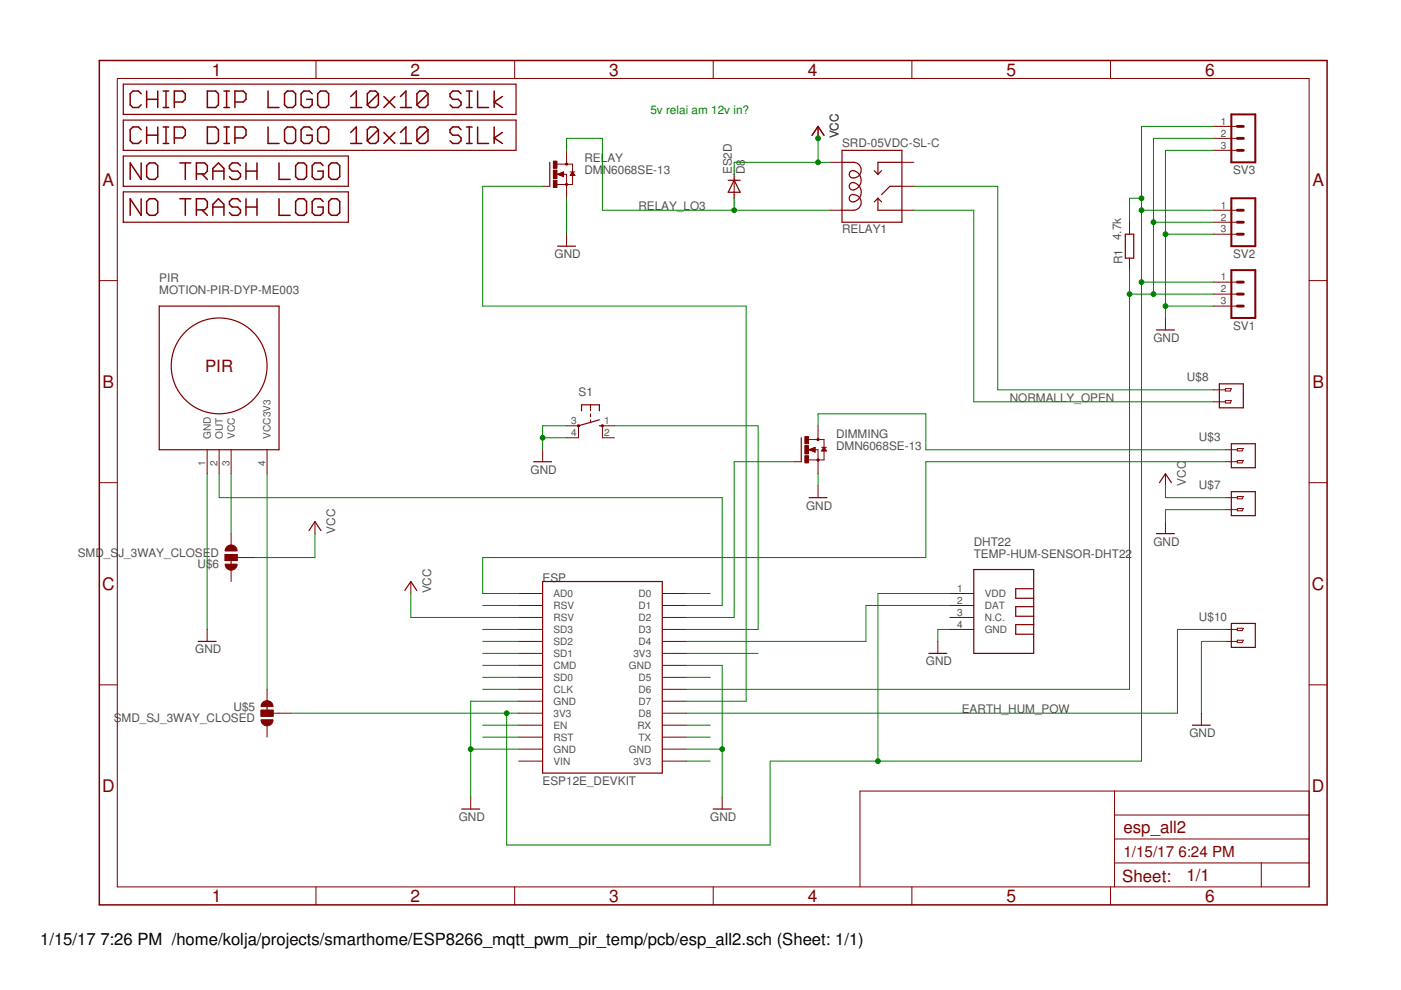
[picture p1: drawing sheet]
<svg xmlns="http://www.w3.org/2000/svg" width="297mm" height="210mm" viewBox="0 0 297 210" stroke-linecap="round" stroke-linejoin="round" font-family="sans-serif">
<g fill="none" stroke="#800000" stroke-width=".21">
<path d="M24.9 16.6h252.7v171.4h-252.7zM67 12.8v3.8M109.1 12.8v3.8M151.2 12.8v3.8M193.3 12.8v3.8M235.5 12.8v3.8M26.1 39.5h.3M26.1 31.9h.3M26.1 24.3h.3M115 39.5h1.6M118 37h2.1v5M118.1 34.8h3.3v1.6"/>
<path d="M118.3 37h1.2M118.4 36.9h1.1M118.6 37.1h.9M118.7 36.7h.8M118.9 37.2h.6M119.1 36.6h.4M119.2 37.3h.3M119.4 36.5h.1M119.5 37.5h.1M119.5 36.4l-1.3 .6 1.3 .5M119.5 36.4v1.1M120.1 31.9v2.9"/>
<path d="M120.9 36.4h1M120.9 37.1h.9M121 37h.7M121.1 36.9h.5M121.2 36.7h.4M121.3 36.6h.2M121.4 37.1v2h-3.3M121.4 36.4l.5 .8h-1zM155.7 37v5M173.4 26.8v2.5M176 34.4h2.5M191.2 34.4h2.6"/>
<path d="M191.2 39.5h2.6M257.3 26.8h5M257.3 29.3h5M257.3 31.9h5M21.1 59.5h3.8M26.1 47.1h.3M120.1 49.7v2.5M176 44.6h2.5M191.2 44.6h2.6M239.5 47.1v2.6M239.5 54.7v2.6M257.3 44.6h5"/>
<path d="M257.3 59.8h5M257.3 47.1h5M257.3 49.7h5M277.6 59.5h3.8M247.1 67.4v2.6M257.3 62.4h5M257.3 64.9h5M43.9 95.4v5M46.5 95.4v5M49 95.4v5M56.6 95.4v5M115 95.4v2.5"/>
<path d="M120.1 90.3h2.6v2.5h-2.6M125.2 85.8v1.3M125.2 87.7v.7M125.2 89v.6M130.3 90.3h-2.6v2.5h2.6M168.4 97.9h1.5M171.3 95.4h2.1v5M171.4 93.2h3.3v1.6M171.5 95.4l1.3-.6v1.1zM171.8 95.5h1M171.9 95.2h.9M172.1 95.6h.7"/>
<path d="M172.1 95.1h.7M172.4 95.7h.4M172.4 95h.4M172.7 95.8h.1M172.8 94.9h.1M173.4 90.3v2.9M174.2 94.8h1M174.2 95.6h1M174.3 95.5h.8M174.4 95.4h.6M174.5 95.2h.5M174.5 95.1h.4"/>
<path d="M174.6 95h.2M174.7 94.9h.1M174.7 94.8l.5 .8h-1zM174.7 95.5v2h-3.3M257.3 82.7h2.5M257.3 85.2h2.5M259.8 82.4h1.3l-.3 .5h-1zM259.8 84.9h1.3l-.3 .5h-1zM259.8 95.4h2.5M259.8 97.9h2.5M262.3 95.1h1.3l-.2 .5h-1.1zM262.3 97.6h1.3l-.2 .5h-1.1z"/>
<path d="M21.1 102.3h3.8M47.7 117.6h2.6v1.3h-2.6zM49 113.1v2.6M50.3 118.2h3.8M66.8 110.6v2.5M173.4 103v2.5M247.1 100.4v2.6M247.1 110.6v2.5M259.8 105.5h2.5M259.8 108.1h2.5M262.3 105.3h1.3l-.2 .5h-1.1zM262.3 107.8h1.3l-.2 .5h-1.1z"/>
<path d="M277.6 102.3h3.8M43.9 133.5v2.5M49 120.8v2.5M87.1 123.3v2.5M110 125.8h5M110 128.4h5M110 130.9h5M110 133.5h5M110 136h5M110 138.5h5M140.4 125.8h5.1M140.4 128.4h5.1"/>
<path d="M140.4 130.9h5.1M140.4 133.5h5.1M140.4 136h5.1M140.4 138.5h5.1M198.8 136v2.5M201.4 125.8h5.1M201.4 128.4h5.1M201.4 130.9h5.1M201.4 133.5h5.1M259.8 133.5h2.5M259.8 136h2.5M262.3 133.2h1.3l-.2 .5h-1.1z"/>
<path d="M262.3 135.7h1.3l-.2 .5h-1.1zM21.1 145.2h3.8M55.4 150.6h2.5v1.2h-2.5zM56.6 146.2v2.5M56.6 153.8v2.5M57.9 151.2h3.8M110 141.1h5M110 143.6h5M110 146.2h5M110 148.7h5M110 151.2h5M110 153.8h5"/>
<path d="M110 156.3h5M110 158.8h5M140.4 141.1h5.1M140.4 143.6h5.1M140.4 146.2h5.1M140.4 148.7h5.1M140.4 151.2h5.1M140.4 153.8h5.1M140.4 156.3h5.1M140.4 158.8h5.1M254.7 151.2v2.6M277.6 145.2h3.8"/>
<path d="M99.8 169v2.5M110 161.4h5M140.4 161.4h5.1M153.1 169v2.5M236.3 167.7v20.3M236.3 177.9h41.3M236.3 172.8h41.3M277.6 167.7h-95.3v20.3M67 188v3.9M109.1 188v3.9M151.2 188v3.9M193.3 188v3.9"/>
<path d="M235.5 188v3.9M236.3 183h41.3M267.4 183v5"/>
</g>
<g fill="none" stroke="#800000" stroke-width=".32">
<path d="M21.1 12.8h260.3v179.1h-260.3zM29.9 19.9l-.5-.6h-1.2l-.6 .6v2.3l.6 .6h1.2l.5-.6M31.1 19.3v3.5M33.4 19.3v3.5M34.6 19.3h1.2M35.2 19.3v3.5M44 19.3h1.7l.6 .6v2.3l-.6 .6h-1.7zM47.5 19.3h1.1M48 19.3v3.5M56.8 19.3v3.5h2.4M60.3 19.9l.6-.6h1.2l.6 .6v2.3l-.6 .6h-1.2l-.6-.6zM66.2 19.9l-.6-.6h-1.2l-.6 .6v2.3l.6 .6h1.2l.6-.6v-1.1h-1.2"/>
<path d="M67.4 19.9l.5-.6h1.2l.6 .6v2.3l-.6 .6h-1.2l-.5-.6zM80.2 19.9l-.6-.6h-1.1l-.6 .6v2.3M80.2 19.9v2.3l-.6 .6h-1.1l-.6-.6M80.2 19.9l-2.3 2.3M90.7 19.9l-.6-.6h-1.1l-.6 .6v2.3M90.7 19.9v2.3l-.6 .6h-1.1l-.6-.6M90.7 19.9l-2.3 2.3M97.7 19.9l-.5-.6h-1.2l-.6 .6v.6l.6 .6h1.2l.5 .5v.6l-.5 .6h-1.2l-.6-.6M98.9 19.3h1.2M99.5 19.3v3.5M101.3 19.3v3.5h2.3M104.8 19.3v3.5"/>
<path d="M29.9 27.5l-.5-.6h-1.2l-.6 .6v2.3l.6 .6h1.2l.5-.6M29.9 34.5v3.5l-2.3-3.5v3.5M31.1 26.9v3.5M31.1 35.1l.6-.6h1.2l.5 .6v2.4l-.5 .5h-1.2l-.6-.5zM31.1 21.1h2.3M31.1 28.7h2.3M33.4 26.9v3.5M34.6 22.8h1.2M34.6 26.9h1.2M34.6 30.4h1.2M35.2 26.9v3.5M37 21.6h1.7l.6-.5v-1.2l-.6-.6h-1.7v3.5"/>
<path d="M37 29.3h1.7l.6-.6v-1.2l-.6-.6h-1.7v3.5M38.1 34.5h2.3M39.3 34.5v3.5M41.6 36.9h1.8l.6-.6v-1.2l-.6-.6h-1.8v3.5M42.8 36.9l1.2 1.1M44 26.9h1.7l.6 .6v2.3l-.6 .6h-1.7zM45.1 38v-2.3l1.2-1.2 1.2 1.2v2.3M45.1 36.3h2.4M47.5 22.8h1.1M47.5 26.9h1.1M47.5 30.4h1.1M48 26.9v3.5"/>
<path d="M49.8 21.6h1.8l.6-.5v-1.2l-.6-.6h-1.8v3.5M49.8 29.3h1.8l.6-.6v-1.2l-.6-.6h-1.8v3.5M51 35.1l-.6-.6h-1.2l-.6 .6v.6l.6 .6h1.2l.6 .6v.6l-.6 .5h-1.2l-.6-.5M52.2 34.5v3.5M52.2 36.3h2.3M54.5 34.5v3.5M56.8 26.9v3.5h2.4M59.2 34.5v3.5h2.3M60.3 27.5l.6-.6h1.2l.6 .6v2.3l-.6 .6h-1.2l-.6-.6zM62.7 35.1l.6-.6h1.1l.6 .6v2.4l-.6 .5h-1.1l-.6-.5zM66.2 27.5l-.6-.6h-1.2l-.6 .6v2.3l.6 .6h1.2l.6-.6v-1.1h-1.2M67.4 27.5l.5-.6h1.2l.6 .6v2.3l-.6 .6h-1.2l-.5-.6z"/>
<path d="M68.5 35.1l-.6-.6h-1.1l-.6 .6v2.4l.6 .5h1.1l.6-.5v-1.2h-1.1M69.7 35.1l.6-.6h1.1l.6 .6v2.4l-.6 .5h-1.1l-.6-.5zM74.4 22.8h2.3M74.4 20.5l1.1-1.2v3.5M74.4 28.1l1.1-1.2v3.5M74.4 30.4h2.3M80.2 27.5l-.6-.6h-1.1l-.6 .6v2.3M80.2 27.5v2.3l-.6 .6h-1.1l-.6-.6M80.2 27.5l-2.3 2.3M81.4 20.5l2.3 2.3M81.4 28.1l2.3 2.3M83.7 20.5l-2.3 2.3"/>
<path d="M83.7 28.1l-2.3 2.3M84.9 22.8h2.3M84.9 20.5l1.2-1.2v3.5M84.9 28.1l1.2-1.2v3.5M84.9 30.4h2.3M90.7 27.5l-.6-.6h-1.1l-.6 .6v2.3M90.7 27.5v2.3l-.6 .6h-1.1l-.6-.6M90.7 27.5l-2.3 2.3M97.7 27.5l-.5-.6h-1.2l-.6 .6v.6l.6 .6h1.2l.5 .6v.5l-.5 .6h-1.2l-.6-.6M98.9 22.8h1.2M98.9 26.9h1.2M98.9 30.4h1.2"/>
<path d="M99.5 26.9v3.5M101.3 26.9v3.5h2.3M104.8 26.9v3.5M106.5 20.5l-1.7 1.1 1.7 1.2M106.5 28.1l-1.7 1.2 1.7 1.1M29.9 42.1v3.6l-2.3-3.6v3.6M31.7 42.1h1.2l.5 .6v2.4l-.5 .6h-1.2l-.6-.6v-2.4zM38.1 42.1h2.3M39.3 42.1v3.6M41.6 44.5h1.8l.6-.6v-1.2l-.6-.6h-1.8v3.6M42.8 44.5l1.2 1.2M45.1 45.7v-2.4l1.2-1.2 1.2 1.2v2.4"/>
<path d="M45.1 43.9h2.4M51 42.7l-.6-.6h-1.2l-.6 .6v.6l.6 .6h1.2l.6 .6v.6l-.6 .6h-1.2l-.6-.6M52.2 42.1v3.6M52.2 43.9h2.3M54.5 42.1v3.6M59.2 42.1v3.6h2.3M63.3 42.1h1.1l.6 .6v2.4l-.6 .6h-1.1l-.6-.6v-2.4zM68.5 42.7l-.6-.6h-1.1l-.6 .6v2.4l.6 .6h1.1l.6-.6v-1.2h-1.1M70.3 42.1h1.1l.6 .6v2.4l-.6 .6h-1.1l-.6-.6v-2.4z"/>
</g>
<g fill="none" stroke="#800000" stroke-width=".25">
<path d="M26.1 17.8h83.3v6.5h-83.3zM26.1 25.5h83.3v6.4h-83.3zM26.1 33.1h47.8v6.4h-47.8zM116.6 34.4v5.1M154.4 38.2h2.5M155.7 38.2l1.2 2.6h-2.5zM172.2 28.7l1.2-1.9 1.3 1.9M178.5 34.4h2.6a1.64 1.64 0 0 1 1.5 2 1.64 1.64 0 0 1-2.2 1.2 .82 .82 0 0 1-.2-1.2 .82 .82 0 0 1 1.2-.1 2.05 2.05 0 0 1 1.1 2.3 2.05 2.05 0 0 1-1.9 1.6 .82 .82 0 0 1-.4-1.2 .82 .82 0 0 1 1.2-.1 2.05 2.05 0 0 1 1.2 2.3 2.05 2.05 0 0 1-2 1.6 .84 .84 0 0 1-.4-1.2 .84 .84 0 0 1 1.2-.3 1.66 1.66 0 0 1 1.2 1.8 1.66 1.66 0 0 1-1.5 1.5h-2.6M178.5 31.9h12.7v15.2h-12.7zM185.4 36.2l.7 .8M186.9 36.2l-.8 .8M191.2 34.4h-5.1v2.6"/>
<path d="M191.2 39.5h-2.5l-1.8 1.8M26.1 40.7h47.8v6.4h-47.8zM118.2 52.2h3.8M186.1 42v2.6h5.1M186.1 42l-.7 .8M186.1 42l.8 .8M238.6 49.7h1.8v5h-1.8zM33.8 64.9h25.4v30.5h-25.4zM245.2 70h3.8M113.1 97.9h3.8M123.3 87.1v-1.3h3.8v1.3M127.1 90.3h.6"/>
<path d="M127.1 89l-4.4 1.3M169.9 92.8v5.1M258.5 81.4h5.1v5.1h-5.1zM261.1 94.1h5v5.1h-5zM49 118.2v2.6M65.5 112.5l1.3-1.9 1.3 1.9M171.5 105.5h3.8M245.2 113.1h3.8M245.8 102.3l1.3-1.9 1.3 1.9M261.1 104.2h5v5.1h-5zM42 136h3.8M85.8 125.2l1.3-1.9 1.3 1.9"/>
<path d="M115 123.3h25.4v40.6h-25.4zM196.9 138.5h3.8M206.5 120.8h12.7v17.7h-12.7zM218.9 124.8h-3.6v2.1h3.9M219.2 128.6h-3.9v2.1h3.9M219.2 132.4h-3.9v2.1h3.9M261.1 132.2h5v5.1h-5zM56.6 148.7v2.5M252.8 153.8h3.8M97.9 171.5h3.8M151.2 171.5h3.8"/>
<circle cx="46.5" cy="77.6" r="10.2"/>
</g>
<g fill="none" stroke="#800000" stroke-width=".42">
<path d="M261.1 24.3h5v10.1h-5zM261.1 57.3h5v10.1h-5zM261.1 42h5v10.2h-5z"/>
<circle cx="120.1" cy="39.1" r=".13"/>
<circle cx="120.1" cy="34.8" r=".13"/>
<circle cx="122.7" cy="90.3" r=".13"/>
<circle cx="127.7" cy="90.3" r=".13"/>
<circle cx="173.4" cy="97.5" r=".13"/>
<circle cx="173.4" cy="93.2" r=".13"/>
</g>
<g fill="#800000" stroke="#800000" stroke-width=".21">
<path d="M117.3 38.2h.8v1.6h-.8z"/>
<path d="M117.3 34.2h.8v1.5h-.8z"/>
<path d="M117.3 36.1h.8v1.7h-.8z"/>
<path d="M170.6 96.6h.8v1.5h-.8z"/>
<path d="M170.6 92.6h.8v1.5h-.8z"/>
<path d="M170.6 94.5h.8v1.7h-.8z"/>
<path d="M55.4 150.6h2.5v1.2h-2.5z"/>
<path d="M47.7 117.6h2.6v1.3h-2.6z"/>
</g>
<g fill="#800000" stroke="#800000" stroke-width=".21">
<path d="M55.4 152.6h2.5a1.27 1.27 0 0 1-1.3 1.3 1.27 1.27 0 0 1-1.2-1.3z" fill-rule="evenodd"/>
<path d="M55.8 148.9a1.27 1.27 0 0 1 1.3-.2 1.27 1.27 0 0 1 .8 1.1h-2.5v-.4z" fill-rule="evenodd"/>
<path d="M48.2 115.9a1.26 1.26 0 0 1 1.3-.3 1.26 1.26 0 0 1 .8 1.2h-2.6l.1-.4z" fill-rule="evenodd"/>
<path d="M47.7 119.6h2.6a1.27 1.27 0 0 1-1.3 1.3 1.27 1.27 0 0 1-1.3-1.3z" fill-rule="evenodd"/>
</g>
<path d="M262.3 31.9h1.3M262.3 29.3h1.3M262.3 26.8h1.3M262.3 59.8h1.3M262.3 49.7h1.3M262.3 47.1h1.3M262.3 44.6h1.3M262.3 64.9h1.3M262.3 62.4h1.3" fill="none" stroke="#800000" stroke-width=".61"/>
<g fill="none" stroke="#008000" stroke-width=".21">
<path d="M115 39.5h-12.7v25.4h55.9v83.8h-12.7M120.1 31.9v-2.6h7.6v15.3h48.3M173.4 29.3v5.1M176 34.4h-20.3v2.6M193.8 39.5h17.7v43.2h45.8M257.3 31.9h-10.2v35.5M257.3 29.3h-12.7v33.1M257.3 26.8h-15.3v134.6h-78.7v17.8h-55.9v-28M120.1 42v7.7M155.7 42v2.6M193.8 44.6h12.7v40.6h50.8M239.5 57.3v88.9h-94"/>
<path d="M242 44.6h15.3M242 42h-2.5v5.1M242 59.8h15.3M244.6 47.1h12.7M247.1 49.7h10.2M239.5 62.4h17.8M247.1 64.9h10.2M115 92.8h5.1M120.1 90.3h-5.1v5.1M130.3 90.3h30.4v43.2h-15.2M168.4 97.9h-12.7v33h-10.2M173.4 90.3v-2.6h22.9v7.7h63.5"/>
<path d="M259.8 97.9h-63.5v20.3h-94v7.6h7.7M43.9 100.4v33.1M46.5 100.4v5.1h106.6v22.9h-7.6M49 100.4v12.7M56.6 100.4v45.8M66.8 113.1v5.1h-12.7M173.4 100.4v2.6M247.1 103v2.5h12.7M259.8 108.1h-12.7v2.5M87.1 125.8v5.1h22.9M102.3 128.4h7.7M102.3 133.5h7.7"/>
<path d="M102.3 136h7.7M102.3 138.5h7.7M145.5 125.8h5.1M145.5 138.5h15.2M201.4 125.8h-15.3v35.6M201.4 128.4h-17.8v7.6h-38.1M201.4 133.5h-2.6v2.5M259.8 133.5h-10.2v17.7h-104.1M259.8 136h-5.1v15.2M61.7 151.2h48.3M99.8 158.8h10.2M102.3 141.1h7.7"/>
<path d="M102.3 143.6h7.7M102.3 146.2h7.7M102.3 153.8h7.7M102.3 156.3h7.7M110 148.7h-10.2v20.3M145.5 141.1h7.6v27.9M145.5 143.6h5.1M145.5 153.8h5.1M145.5 156.3h5.1M145.5 158.8h7.6M145.5 161.4h5.1"/>
</g>
<g fill="#008000" stroke="#008000" stroke-width=".21">
<circle cx="99.8" cy="158.8" r=".51"/>
<circle cx="153.1" cy="158.8" r=".51"/>
<circle cx="247.1" cy="49.7" r=".51"/>
<circle cx="247.1" cy="64.9" r=".51"/>
<circle cx="115" cy="92.8" r=".51"/>
<circle cx="173.4" cy="34.4" r=".51"/>
<circle cx="173.4" cy="29.3" r=".51"/>
<circle cx="155.7" cy="44.6" r=".51"/>
<circle cx="244.6" cy="47.1" r=".51"/>
<circle cx="244.6" cy="62.4" r=".51"/>
<circle cx="239.5" cy="62.4" r=".51"/>
<circle cx="242" cy="42" r=".51"/>
<circle cx="242" cy="44.6" r=".51"/>
<circle cx="242" cy="59.8" r=".51"/>
<circle cx="186.1" cy="161.4" r=".51"/>
<circle cx="107.4" cy="151.2" r=".51"/>
</g>
<g font-size="3.7" fill="#800000">
<text x="44.9" y="16">1</text>
<text x="87" y="16">2</text>
<text x="129.1" y="16">3</text>
<text x="171.3" y="16">4</text>
<text x="213.4" y="16">5</text>
<text x="255.5" y="16">6</text>
<text x="21.7" y="39.4">A</text>
<text x="278.2" y="39.4">A</text>
<text x="21.7" y="82.2">B</text>
<text x="278.2" y="82.2">B</text>
<text x="21.6" y="125.1">C</text>
<text x="278.1" y="125.1">C</text>
<text x="21.6" y="167.9">D</text>
<text x="278.1" y="167.9">D</text>
<text x="44.9" y="191.2">1</text>
<text x="87" y="191.2">2</text>
<text x="129.1" y="191.2">3</text>
<text x="171.3" y="191.2">4</text>
<text x="213.4" y="191.2">5</text>
<text x="255.5" y="191.2">6</text>
</g>
<g font-size="3.6" fill="#800000">
<text x="43.5" y="78.9">PIR</text>
<text x="238.2" y="176.6">esp_all2</text>
<text x="238" y="186.9">Sheet:</text>
<text x="251.5" y="186.8">1/1</text>
</g>
<g font-size="3.5">
<text x="8.5" y="200.4">1/15/17</text>
<text x="21.3" y="200.4">7:26 PM /home/kolja/projects/smarthome/ESP8266_mqtt_pwm_pir_temp/pcb/esp_all2.sch (Sheet: 1/1)</text>
</g>
<g font-size="3.2" fill="#800000">
<text x="238.2" y="181.7">1/15/17</text>
<text x="249.8" y="181.7">6:24 PM</text>
</g>
<text font-size="2.5" fill="#008000" x="137.9" y="24.3">5v relai am 12v in?</text>
<g font-size="2.5" fill="#505050">
<text x="177.8" y="29.3" transform="rotate(-90 177.8 29.3)">VCC</text>
<text x="123.9" y="34.4">RELAY</text>
<text x="178.5" y="31.1">SRD-05VDC-SL-C</text>
<text x="123.9" y="37">DM</text>
<text x="127.8" y="37">N6068SE-13</text>
<text x="155.1" y="37" transform="rotate(-90 155.1 37)">ES2D</text>
<text x="157.9" y="37" transform="rotate(-90 157.9 37)">D8</text>
<text x="261.4" y="37">SV3</text>
<text x="135.3" y="44.6">RELAY_LO3</text>
<text x="178.5" y="49.4">RELAY1</text>
<text x="237.7" y="50.9" transform="rotate(-90 237.7 50.9)">4.7k</text>
<text x="33.8" y="59.8">PIR</text>
<text x="117.6" y="54.7">GND</text>
<text x="238" y="56" transform="rotate(-90 238 56)">R1</text>
<text x="261.4" y="54.7">SV2</text>
<text x="33.8" y="62.3">MOTION-PIR-DYP-ME003</text>
<text x="261.4" y="70">SV1</text>
<text x="244.6" y="72.5">GND</text>
<text x="122.7" y="83.9">S1</text>
<text x="251.7" y="80.9">U$8</text>
<text x="214.1" y="85.2">NORMALLY_OPEN</text>
<text x="177.3" y="95.4">DMN6068SE-13</text>
<text x="177.3" y="92.8">DIMMING</text>
<text x="254.2" y="93.6">U$3</text>
<text x="112.5" y="100.4">GND</text>
<text x="251.4" y="103" transform="rotate(-90 251.4 103)">VCC</text>
<text x="254.2" y="103.7">U$7</text>
<text x="71.1" y="113.1" transform="rotate(-90 71.1 113.1)">VCC</text>
<text x="170.9" y="108.1">GND</text>
<text x="16.5" y="118.1">SMD_S</text>
<text x="25.1" y="118.1">J_3WAY_CLOSE</text>
<text x="44.7" y="118.1">D</text>
<text x="206.5" y="115.7">DHT22</text>
<text x="206.5" y="118.2">TEMP-HUM-SENSOR-DHT22</text>
<text x="244.6" y="115.7">GND</text>
<text x="41.9" y="120.4">U$6</text>
<text x="91.4" y="125.8" transform="rotate(-90 91.4 125.8)">VCC</text>
<text x="115" y="123.3">ESP</text>
<text x="254.2" y="131.7">U$10</text>
<text x="41.4" y="138.5">GND</text>
<text x="196.3" y="141.1">GND</text>
<text x="24.1" y="153.1">SMD_SJ_3WAY_CLOSED</text>
<text x="49.5" y="150.8">U$5</text>
<text x="203.9" y="151.2">EARTH_HUM_POW</text>
<text x="252.2" y="156.3">GND</text>
<text x="115" y="166.5">ESP12E_DEVKIT</text>
<text x="97.3" y="174.1">GND</text>
<text x="150.6" y="174.1">GND</text>
</g>
<g font-size="2.1" fill="#505050">
<text x="258.8" y="26.4">1</text>
<text x="258.8" y="29">2</text>
<text x="258.8" y="31.5">3</text>
<text x="258.8" y="44.2">1</text>
<text x="258.8" y="46.8">2</text>
<text x="258.8" y="49.3">3</text>
<text x="258.8" y="59.5">1</text>
<text x="258.8" y="62">2</text>
<text x="258.8" y="64.5">3</text>
<text x="121.1" y="89.9">3</text>
<text x="128.1" y="89.9">1</text>
<text x="44.7" y="93" transform="rotate(-90 44.7 93)">GND</text>
<text x="47.2" y="93" transform="rotate(-90 47.2 93)">OUT</text>
<text x="49.8" y="93" transform="rotate(-90 49.8 93)">VCC</text>
<text x="57.4" y="93" transform="rotate(-90 57.4 93)">VCC3V3</text>
<text x="121.1" y="92.5">4</text>
<text x="128.1" y="92.5">2</text>
<text x="43.6" y="98.9" transform="rotate(-90 43.6 98.9)">1</text>
<text x="46.1" y="98.9" transform="rotate(-90 46.1 98.9)">2</text>
<text x="48.6" y="98.9" transform="rotate(-90 48.6 98.9)">3</text>
<text x="56.3" y="98.9" transform="rotate(-90 56.3 98.9)">4</text>
<text x="202.9" y="125.5">1</text>
<text x="117.4" y="126.6">AD0</text>
<text x="117.4" y="129.1">RSV</text>
<text x="117.4" y="131.7">RSV</text>
<text x="135.4" y="126.6">D0</text>
<text x="135.4" y="129.1">D1</text>
<text x="135.4" y="131.7">D2</text>
<text x="202.9" y="128">2</text>
<text x="202.9" y="130.6">3</text>
<text x="208.8" y="126.6">VDD</text>
<text x="208.8" y="129.1">DAT</text>
<text x="208.8" y="131.7">N.C.</text>
<text x="117.4" y="134.2">SD3</text>
<text x="117.4" y="136.8">SD2</text>
<text x="135.4" y="134.2">D3</text>
<text x="135.4" y="136.8">D4</text>
<text x="202.9" y="133.1">4</text>
<text x="208.8" y="134.2">GND</text>
<text x="117.4" y="139.3">SD1</text>
<text x="117.4" y="141.8">CMD</text>
<text x="133.4" y="141.8">GND</text>
<text x="134.3" y="139.3">3V3</text>
<text x="117.4" y="144.4">SD0</text>
<text x="117.4" y="146.9">CLK</text>
<text x="117.4" y="149.4">GND</text>
<text x="135.4" y="144.4">D5</text>
<text x="135.4" y="146.9">D6</text>
<text x="135.4" y="149.4">D7</text>
<text x="117.4" y="152">3V3</text>
<text x="117.4" y="154.5">EN</text>
<text x="135.1" y="154.5">RX</text>
<text x="135.4" y="152">D8</text>
<text x="117.4" y="157.1">RST</text>
<text x="117.4" y="159.6">GND</text>
<text x="133.4" y="159.6">GND</text>
<text x="135.4" y="157.1">TX</text>
<text x="117.4" y="162.1">VIN</text>
<text x="134.3" y="162.1">3V3</text>
</g>
<g font-size=".6" fill="#505050">
<text x="155.9" y="40.7" transform="rotate(-90 155.9 40.7)">1</text>
<text x="155.9" y="38.6" transform="rotate(-90 155.9 38.6)">SpiceOrder 2</text>
<text x="155.9" y="43.7" transform="rotate(-90 155.9 43.7)">SpiceOrder</text>
</g>
</svg>
